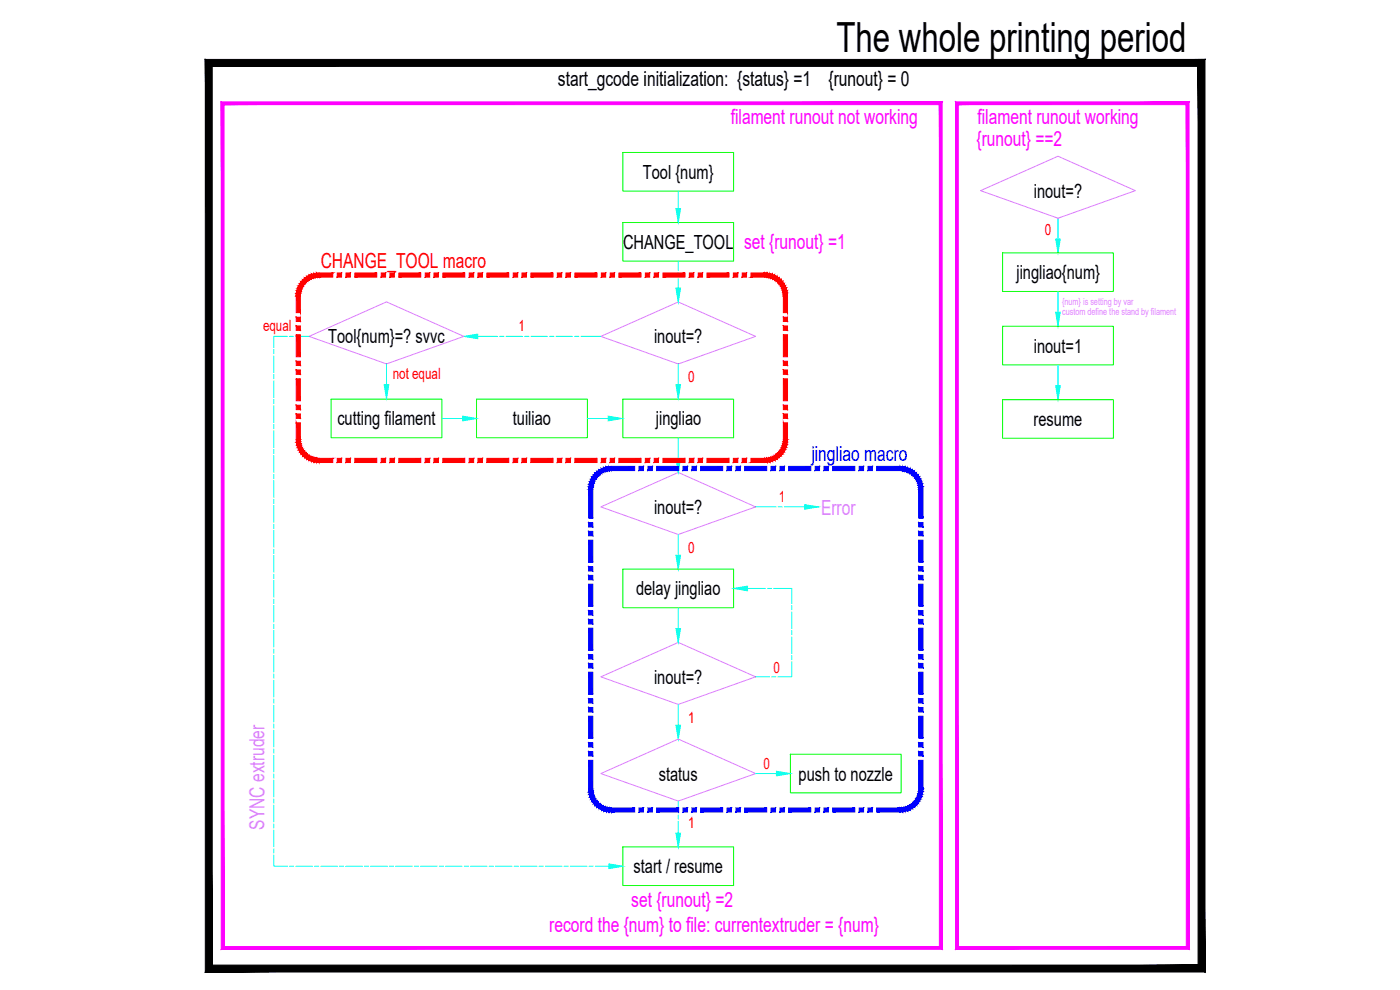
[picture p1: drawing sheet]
<svg xmlns="http://www.w3.org/2000/svg" width="420mm" height="297mm" viewBox="0 0 420 297" stroke-linecap="round" stroke-linejoin="round" font-family="sans-serif">
<path d="M186.9 45.7h33.3v11.6h-33.3zM186.9 66.8h33.3v11.5h-33.3zM300.9 75.9h33.2v11.5h-33.2zM300.9 97.9h33.2v11.6h-33.2zM99.4 119.8h33.2v11.5h-33.2zM143 119.8h33.3v11.5h-33.3zM186.9 119.8h33.3v11.5h-33.3zM300.9 119.9h33.2v11.6h-33.2zM186.9 170.8h33.3v11.5h-33.3zM237.2 226.3h33.2v11.6h-33.2zM186.9 254.1h33.3v11.6h-33.3z" fill="none" stroke="#0f0" stroke-width=".3"/>
<g fill="#0ff" stroke="#0ff" stroke-width=".3">
<path d="M202.9 62.6h1.3l-.6 4.2z"/>
<path d="M202.9 86.4h1.3l-.6 4.2z"/>
<path d="M139.2 100.9l4.2-.7v1.4z"/>
<path d="M202.9 137.6h1.3l-.6 4.2z"/>
<path d="M202.9 166.6h1.3l-.6 4.2z"/>
<path d="M202.9 217.6h1.3l-.6 4.1z"/>
<path d="M202.9 188.6h1.3l-.6 4.2z"/>
<path d="M220.2 176.6l4.1-.7v1.4z"/>
<path d="M241.5 151.4l4.2 .7-4.2 .7z"/>
<path d="M202.9 115.4h1.3l-.6 4.2z"/>
<path d="M182.8 259.2l4.1 .7-4.1 .7z"/>
<path d="M115.3 115.4h1.4l-.7 4.2z"/>
<path d="M138.9 124.9l4.1 .7-4.1 .7z"/>
<path d="M182.5 124.9l4.2 .7-4.2 .7z"/>
<path d="M202.9 250h1.3l-.6 4.1z"/>
<path d="M233 231.4l4.2 .7-4.2 .7z"/>
<path d="M316.8 71.7h1.4l-.7 4.2z"/>
<path d="M316.8 93.7h1.4l-.7 4.2z"/>
<path d="M316.8 115.7h1.4l-.7 4.2z"/>
</g>
<g fill="none" stroke="#0ff" stroke-width=".3">
<path d="M203.6 57.3v5.3M203.6 78.3v2.8M317.5 65.5v6.2M203.6 81.8v1.2M203.6 83.6v2.8M317.5 87.4v6.3M82.2 104.9v1.2M82.2 106.8v5M82.2 112.4v1.2M82.2 114.3v5M82.2 119.9v1.2M86.2 100.9h-4v3.4"/>
<path d="M86.8 100.9h1.3M88.7 100.9h4.1M116 109.2v6.2M143.4 100.9h6M150 100.9h1.2M151.9 100.9h5M157.5 100.9h1.2M159.3 100.9h5M165 100.9h1.2M166.8 100.9h5M172.5 100.9h1.2M174.3 100.9h6"/>
<path d="M203.6 109.2v6.2M317.5 109.5v6.2M82.2 121.7v5M82.2 127.4v1.2M82.2 129.2v5M82.2 134.9v1.2M82.2 136.7v5M132.6 125.6h6.3M176.3 125.6h6.2M203.6 131.3v6.3M82.2 142.4v1.2M82.2 144.2v5"/>
<path d="M82.2 149.8v1.3M82.2 151.7v5M82.2 157.3v1.3M82.2 159.2v5M226.8 152.1h6.1M233.5 152.1h1.3M235.4 152.1h6.1M82.2 164.8v1.3M82.2 166.7v5M82.2 172.3v1.3M82.2 174.2v5M82.2 179.8v1.2"/>
<path d="M203.6 160.4v6.2M224.3 176.6h5.4M230.4 176.6h1.2M232.2 176.6h5.4v4.5M82.2 181.7v5M82.2 187.3v1.2M82.2 189.2v4.9M82.2 194.8v1.2M82.2 196.6v5M203.6 182.3v6.3M237.6 198.6v4.5h-4.2M237.6 181.7v1.3"/>
<path d="M237.6 183.6v5M237.6 189.2v1.2M237.6 191.1v5M237.6 196.7v1.2M82.2 202.3v1.2M82.2 204.1v5M82.2 209.7v1.3M82.2 211.6v5M82.2 217.2v1.3M82.2 219.1v5M203.6 211.4v6.2M226.8 203.1h4.1"/>
<path d="M231.6 203.1h1.2M82.2 224.7v1.3M82.2 226.6v5M82.2 232.2v1.3M82.2 234.1v5M82.2 239.7v1.3M226.8 232.1h6.2M82.2 256.6v3.3h4.1M82.2 241.6v5M82.2 247.2v1.2M82.2 249.1v5M82.2 254.7v1.2"/>
<path d="M86.9 259.9h1.3M88.8 259.9h5M94.4 259.9h1.3M96.3 259.9h5M101.9 259.9h1.2M103.8 259.9h5M109.4 259.9h1.2M111.3 259.9h4.9M116.9 259.9h1.2M118.7 259.9h5M124.4 259.9h1.2M126.2 259.9h5"/>
<path d="M131.8 259.9h1.3M133.7 259.9h5M139.3 259.9h1.3M141.2 259.9h5M146.8 259.9h1.3M148.7 259.9h5M154.3 259.9h1.3M156.2 259.9h5M161.8 259.9h1.2M163.7 259.9h5M169.3 259.9h1.2M171.2 259.9h4.9"/>
<path d="M176.8 259.9h1.2M178.6 259.9h4.2M203.6 240.4v3.5M203.6 244.5v1.3M203.6 246.4v3.6"/>
</g>
<path d="M294.3 57.2l23.2-10.3 23.2 10.3-23.2 8.3zM92.8 100.9l23.2-10.3 23.2 10.3-23.2 8.3zM180.3 100.9l23.3-10.3 23.2 10.3-23.2 8.3zM180.3 152.1l23.3-10.3 23.2 10.3-23.2 8.3zM180.3 203.1l23.3-10.3 23.2 10.3-23.2 8.3zM180.3 232.1l23.3-10.4 23.2 10.4-23.2 8.3z" fill="none" stroke="#df7fff" stroke-width=".3"/>
<g fill="#f00" stroke="#f00" stroke-width=".3">
<path d="M235.1 88.8l1.2-.8v.8zM235.1 88.1v.7l1.2-.8zM235.1 88.1l1.1-.9 .1 .8zM235 87.5l.1 .6 1.1-.9zM236 86.5l.2 .7-1.2 .3zM234.8 86.9l.2 .6 1-1zM235.7 85.8l.3 .7-1.2 .4zM234.5 86.3l.3 .6 .9-1.1zM235.3 85.1l.4 .7-1.2 .5zM234.3 85.8l.2 .5 .8-1.2zM234.9 84.5l.4 .6-1 .7zM233.9 85.3l.4 .5 .6-1.3zM234.3 83.9l.6 .6-1 .8zM234.3 83.9l-.8 .9 .4 .5zM233.8 83.4l.5 .5-.8 .9zM233.8 83.4l-.8 1 .5 .4zM233.2 83l.6 .4-.8 1zM233.2 83l-.7 1 .5 .4zM232.5 82.6l.7 .4-.7 1zM232.5 82.6l-.6 1.1 .6 .3zM231.8 82.3l.7 .3-.6 1.1zM231.8 82.3l-.4 1.2 .5 .2zM231 82.1l.8 .2-.4 1.2zM231 82.1l-.3 1.2 .7 .2zM230.3 81.9l.7 .2-.3 1.2zM230.3 81.9l-.2 1.3 .6 .1zM229.5 81.9h.8l-.2 1.3zM229.5 81.9v1.2l.6 .1z"/>
<path d="M235.1 88.8l1.2 5v-5zM235.1 88.8l1.2 5h-1.2z"/>
<path d="M235.1 95.2l1.2 1.3v-1.3zM235.1 95.2l1.2 1.3h-1.2z"/>
<path d="M235.1 97.8l1.2 1.3v-1.3zM235.1 97.8l1.2 1.3h-1.2z"/>
<path d="M235.1 100.4l1.2 6.6v-6.6zM235.1 100.4l1.2 6.6h-1.2z"/>
<path d="M235.1 108.4l1.2 1.3v-1.3zM235.1 108.4l1.2 1.3h-1.2z"/>
<path d="M235.1 111l1.2 1.3v-1.3zM235.1 111l1.2 1.3h-1.2z"/>
<path d="M235.1 113.7l1.2 6.6v-6.6zM235.1 113.7l1.2 6.6h-1.2z"/>
<path d="M235.1 121.6l1.2 1.3v-1.3zM235.1 121.6l1.2 1.3h-1.2z"/>
<path d="M235.1 124.2l1.2 1.3v-1.3zM235.1 124.2l1.2 1.3h-1.2z"/>
<path d="M235.1 126.9l1.2 5v-5zM235.1 126.9l1.2 5h-1.2z"/>
<path d="M229.5 137.5l.8 1.2-.8 .1zM229.5 137.5l.8 1.2-.2-1.2zM230.1 137.5l.9 1.1-.7 .1zM230.1 137.5l.9 1.1-.3-1.2zM230.7 137.4l1.1 1-.8 .2zM230.7 137.4l1.1 1-.4-1.2zM231.4 137.2l1.1 .9-.7 .3zM231.4 137.2l1.1 .9-.6-1.1zM231.9 137l1.3 .7-.7 .4zM231.9 137l1.3 .7-.7-1zM232.5 136.7l1.3 .6-.6 .4zM232.5 136.7l1.3 .6-.8-1zM233 136.3l1.3 .5-.5 .5zM233 136.3l1.3 .5-.8-.9zM233.5 135.9l1.4 .3-.6 .6zM233.9 135.4l-.4 .5 1.4 .3zM233.9 135.4l1.4 .2-.4 .6zM234.3 134.9l-.4 .5 1.4 .2zM234.3 134.9h1.4l-.4 .7zM234.5 134.4l-.2 .5h1.4zM234.5 134.4l1.5-.2-.3 .7zM234.8 133.8l-.3 .6 1.5-.2zM234.8 133.8l1.4-.4-.2 .8zM235 133.2l-.2 .6 1.4-.4zM235 133.2l1.3-.5-.1 .7zM235.1 132.5l-.1 .7 1.3-.5zM235.1 132.5l1.2-.6v.8zM235.1 131.9v.6l1.2-.6z"/>
<path d="M225.4 138.8h4.1v-1.3zM225.4 137.5h4.1l-4.1 1.3z"/>
<path d="M222.7 138.8h1.3v-1.3zM222.7 137.5h1.3l-1.3 1.3z"/>
<path d="M220.1 138.8h1.3v-1.3zM220.1 137.5h1.3l-1.3 1.3z"/>
<path d="M212.2 138.8h6.6v-1.3zM212.2 137.5h6.6l-6.6 1.3z"/>
<path d="M209.5 138.8h1.3v-1.3zM209.5 137.5h1.3l-1.3 1.3z"/>
<path d="M206.9 138.8h1.3v-1.3zM206.9 137.5h1.3l-1.3 1.3z"/>
<path d="M199 138.8h6.6v-1.3zM199 137.5h6.6l-6.6 1.3z"/>
<path d="M196.3 138.8h1.3v-1.3zM196.3 137.5h1.3l-1.3 1.3z"/>
<path d="M193.7 138.8h1.3v-1.3zM193.7 137.5h1.3l-1.3 1.3z"/>
<path d="M185.7 138.8h6.6v-1.3zM185.7 137.5h6.6l-6.6 1.3z"/>
<path d="M183.1 138.8h1.3v-1.3zM183.1 137.5h1.3l-1.3 1.3z"/>
<path d="M180.5 138.8h1.3v-1.3zM180.5 137.5h1.3l-1.3 1.3z"/>
<path d="M172.5 138.8h6.6v-1.3zM172.5 137.5h6.6l-6.6 1.3z"/>
<path d="M169.9 138.8h1.3v-1.3zM169.9 137.5h1.3l-1.3 1.3z"/>
<path d="M167.3 138.8h1.3v-1.3zM167.3 137.5h1.3l-1.3 1.3z"/>
<path d="M159.3 138.8h6.6v-1.3zM159.3 137.5h6.6l-6.6 1.3z"/>
<path d="M156.7 138.8h1.3v-1.3zM156.7 137.5h1.3l-1.3 1.3z"/>
<path d="M154 138.8h1.4v-1.3zM154 137.5h1.4l-1.4 1.3z"/>
<path d="M146.1 138.8h6.6v-1.3zM146.1 137.5h6.6l-6.6 1.3z"/>
<path d="M143.5 138.8h1.3v-1.3zM143.5 137.5h1.3l-1.3 1.3z"/>
<path d="M140.8 138.8h1.4v-1.3zM140.8 137.5h1.4l-1.4 1.3z"/>
<path d="M132.9 138.8h6.6v-1.3zM132.9 137.5h6.6l-6.6 1.3z"/>
<path d="M130.3 138.8h1.3v-1.3zM130.3 137.5h1.3l-1.3 1.3z"/>
<path d="M127.6 138.8h1.3v-1.3zM127.6 137.5h1.3l-1.3 1.3z"/>
<path d="M119.7 138.8h6.6v-1.3zM119.7 137.5h6.6l-6.6 1.3z"/>
<path d="M117.1 138.8h1.3v-1.3zM117.1 137.5h1.3l-1.3 1.3z"/>
<path d="M114.4 138.8h1.3v-1.3zM114.4 137.5h1.3l-1.3 1.3z"/>
<path d="M106.5 138.8h6.6v-1.3zM106.5 137.5h6.6l-6.6 1.3z"/>
<path d="M103.8 138.8h1.4v-1.3zM103.8 137.5h1.4l-1.4 1.3z"/>
<path d="M101.2 138.8h1.3v-1.3zM101.2 137.5h1.3l-1.3 1.3z"/>
<path d="M95.8 138.8h4.1v-1.3zM95.8 137.5h4.1l-4.1 1.3z"/>
<path d="M88.9 131.9h1.2l-1.2 .8zM88.9 132.7l1.3-.2-.1-.6zM88.9 132.7l1.3-.2-1.1 .9zM89.1 133.4l1.2-.2-.1-.7zM89.1 133.4l1.2-.2-1 1zM90.3 133.2l-1 1 1.2-.4zM89.3 134.2l1.2-.4-.9 1.1zM90.5 133.8l-.9 1.1 1.1-.5zM89.6 134.9l1.1-.5-.7 1.2zM90.7 134.4l-.7 1.2 1-.7zM90 135.6l1-.7-.6 1.3zM91 134.9l-.6 1.3 1-.8zM90.4 136.2l1-.8-.5 1.4zM91.4 135.4l-.5 1.4 .9-.9zM90.9 136.8l.9-.9-.3 1.4zM91.8 135.9l-.3 1.4 .8-1zM92.3 136.3l-.2 1.4-.6-.4zM92.3 136.3l-.2 1.4 .7-1zM92.8 136.7v1.4l-.7-.4zM92.8 136.7v1.4l.5-1.1zM93.3 137l.2 1.4-.7-.3zM93.3 137l.2 1.4 .4-1.2zM93.9 137.2l.3 1.4-.7-.2zM93.9 137.2l.3 1.4 .3-1.2zM94.5 137.4l.5 1.3-.8-.1zM94.5 137.4l.5 1.3 .1-1.2zM95.1 137.5l.7 1.3-.8-.1zM95.1 137.5l.7 1.3v-1.3z"/>
<path d="M88.9 126.9v5h1.2zM88.9 126.9h1.2v5z"/>
<path d="M88.9 124.2v1.3h1.2zM88.9 124.2h1.2v1.3z"/>
<path d="M88.9 121.6v1.3h1.2zM88.9 121.6h1.2v1.3z"/>
<path d="M88.9 113.7v6.6h1.2zM88.9 113.7h1.2v6.6z"/>
<path d="M88.9 111v1.3h1.2zM88.9 111h1.2v1.3z"/>
<path d="M88.9 108.4v1.3h1.2zM88.9 108.4h1.2v1.3z"/>
<path d="M88.9 100.4v6.6h1.2zM88.9 100.4h1.2v6.6z"/>
<path d="M88.9 97.8v1.3h1.2zM88.9 97.8h1.2v1.3z"/>
<path d="M88.9 95.2v1.3h1.2zM88.9 95.2h1.2v1.3z"/>
<path d="M88.9 88.8v5h1.2zM88.9 88.8h1.2v5z"/>
<path d="M95 81.9h.8v1.2zM95 81.9l.1 1.3 .7-.1zM94.2 82.1l.8-.2 .1 1.3zM94.2 82.1l.3 1.2 .6-.1zM93.5 82.3l.7-.2 .3 1.2zM93.5 82.3l.4 1.2 .6-.2zM92.8 82.6l.7-.3 .4 1.2zM92.8 82.6l.5 1.1 .6-.2zM92.1 83l.7-.4 .5 1.1zM92.1 83l.7 1 .5-.3zM91.5 83.4l.6-.4 .7 1zM91.5 83.4l.8 1 .5-.4zM90.9 83.9l.6-.5 .8 1zM90.9 83.9l.9 .9 .5-.4zM90.9 83.9l.9 .9-1.4-.3zM90.4 84.5l1 .8 .4-.5zM90.4 84.5l1 .8-1.4-.2zM90 85.1l1 .7 .4-.5zM90 85.1l1 .7h-1.4zM89.6 85.8l1.1 .5 .3-.5zM89.6 85.8l1.1 .5-1.4 .2zM89.3 86.5l1.2 .4 .2-.6zM89.3 86.5l1.2 .4-1.4 .3zM89.1 87.2l1.2 .3 .2-.6zM89.1 87.2l1.2 .3-1.4 .5zM88.9 88l1.3 .1 .1-.6zM88.9 88l1.3 .1-1.3 .7zM88.9 88.8h1.2l.1-.7z"/>
<path d="M95.8 81.9v1.2l4.1-1.2zM95.8 83.1l4.1-1.2v1.2z"/>
<path d="M101.2 81.9v1.2l1.3-1.2zM101.2 83.1l1.3-1.2v1.2z"/>
<path d="M103.8 81.9v1.2l1.4-1.2zM103.8 83.1l1.4-1.2v1.2z"/>
<path d="M106.5 81.9v1.2l6.6-1.2zM106.5 83.1l6.6-1.2v1.2z"/>
<path d="M114.4 81.9v1.2l1.3-1.2zM114.4 83.1l1.3-1.2v1.2z"/>
<path d="M117.1 81.9v1.2l1.3-1.2zM117.1 83.1l1.3-1.2v1.2z"/>
<path d="M119.7 81.9v1.2l6.6-1.2zM119.7 83.1l6.6-1.2v1.2z"/>
<path d="M127.6 81.9v1.2l1.3-1.2zM127.6 83.1l1.3-1.2v1.2z"/>
<path d="M130.3 81.9v1.2l1.3-1.2zM130.3 83.1l1.3-1.2v1.2z"/>
<path d="M132.9 81.9v1.2l6.6-1.2zM132.9 83.1l6.6-1.2v1.2z"/>
<path d="M140.8 81.9v1.2l1.4-1.2zM140.8 83.1l1.4-1.2v1.2z"/>
<path d="M143.5 81.9v1.2l1.3-1.2zM143.5 83.1l1.3-1.2v1.2z"/>
<path d="M146.1 81.9v1.2l6.6-1.2zM146.1 83.1l6.6-1.2v1.2z"/>
<path d="M154 81.9v1.2l1.4-1.2zM154 83.1l1.4-1.2v1.2z"/>
<path d="M156.7 81.9v1.2l1.3-1.2zM156.7 83.1l1.3-1.2v1.2z"/>
<path d="M159.3 81.9v1.2l6.6-1.2zM159.3 83.1l6.6-1.2v1.2z"/>
<path d="M167.3 81.9v1.2l1.3-1.2zM167.3 83.1l1.3-1.2v1.2z"/>
<path d="M169.9 81.9v1.2l1.3-1.2zM169.9 83.1l1.3-1.2v1.2z"/>
<path d="M172.5 81.9v1.2l6.6-1.2zM172.5 83.1l6.6-1.2v1.2z"/>
<path d="M180.5 81.9v1.2l1.3-1.2zM180.5 83.1l1.3-1.2v1.2z"/>
<path d="M183.1 81.9v1.2l1.3-1.2zM183.1 83.1l1.3-1.2v1.2z"/>
<path d="M185.7 81.9v1.2l6.6-1.2zM185.7 83.1l6.6-1.2v1.2z"/>
<path d="M193.7 81.9v1.2l1.3-1.2zM193.7 83.1l1.3-1.2v1.2z"/>
<path d="M196.3 81.9v1.2l1.3-1.2zM196.3 83.1l1.3-1.2v1.2z"/>
<path d="M199 81.9v1.2l6.6-1.2zM199 83.1l6.6-1.2v1.2z"/>
<path d="M206.9 81.9v1.2l1.3-1.2zM206.9 83.1l1.3-1.2v1.2z"/>
<path d="M209.5 81.9v1.2l1.3-1.2zM209.5 83.1l1.3-1.2v1.2z"/>
<path d="M212.2 81.9v1.2l6.6-1.2zM212.2 83.1l6.6-1.2v1.2z"/>
<path d="M220.1 81.9v1.2l1.3-1.2zM220.1 83.1l1.3-1.2v1.2z"/>
<path d="M222.7 81.9v1.2l1.3-1.2zM222.7 83.1l1.3-1.2v1.2z"/>
<path d="M225.4 81.9v1.2l4.1-1.2zM225.4 83.1l4.1-1.2v1.2z"/>
</g>
<path d="M88.9 88.8h1.2M229.5 81.9v1.2M95.8 137.5v1.3M235.1 131.9h1.2" fill="none" stroke="#f00" stroke-width=".3"/>
<g fill="#00f" stroke="#00f" stroke-width=".3">
<path d="M275.7 146.8l1.2-.8 .1 .8zM275.7 146.2v.6l1.2-.8zM275.7 146.2l1.1-.9 .1 .7zM275.6 145.5l.1 .7 1.1-.9zM276.6 144.5l.2 .8-1.2 .2zM275.4 145l.2 .5 1-1zM276.3 143.8l.3 .7-1.2 .5zM275.2 144.4l.2 .6 .9-1.2zM275.9 143.2l.4 .6-1.1 .6zM274.9 143.8l.3 .6 .7-1.2zM275.5 142.5l.4 .7-1 .6zM274.5 143.3l.4 .5 .6-1.3zM275 142l.5 .5-1 .8zM275 142l-.9 .8 .4 .5zM274.4 141.4l.6 .6-.9 .8zM274.4 141.4l-.8 1 .5 .4zM273.8 141l.6 .4-.8 1zM273.8 141l-.7 1.1 .5 .3zM273.1 140.6l.7 .4-.7 1.1zM273.1 140.6l-.6 1.1 .6 .4zM272.4 140.3l.7 .3-.6 1.1zM272.4 140.3l-.4 1.2 .5 .2zM271.6 140.1l.8 .2-.4 1.2zM271.6 140.1l-.2 1.2 .6 .2zM270.9 140l.7 .1-.2 1.2zM270.9 140l-.2 1.2 .7 .1zM270.1 139.9l.8 .1-.2 1.2zM270.1 139.9v1.3h.6z"/>
<path d="M275.7 146.8l1.3 8.7v-8.7zM275.7 146.8l1.3 8.7h-1.3z"/>
<path d="M275.7 156.8l1.3 1.3v-1.3zM275.7 156.8l1.3 1.3h-1.3z"/>
<path d="M275.7 159.4l1.3 1.3v-1.3zM275.7 159.4l1.3 1.3h-1.3z"/>
<path d="M275.7 162.1l1.3 6.6v-6.6zM275.7 162.1l1.3 6.6h-1.3z"/>
<path d="M275.7 170l1.3 1.3v-1.3zM275.7 170l1.3 1.3h-1.3z"/>
<path d="M275.7 172.6l1.3 1.4v-1.4zM275.7 172.6l1.3 1.4h-1.3z"/>
<path d="M275.7 175.3l1.3 6.6v-6.6zM275.7 175.3l1.3 6.6h-1.3z"/>
<path d="M275.7 183.2l1.3 1.3v-1.3zM275.7 183.2l1.3 1.3h-1.3z"/>
<path d="M275.7 185.9l1.3 1.3v-1.3zM275.7 185.9l1.3 1.3h-1.3z"/>
<path d="M275.7 188.5l1.3 6.6v-6.6zM275.7 188.5l1.3 6.6h-1.3z"/>
<path d="M275.7 196.4l1.3 1.3v-1.3zM275.7 196.4l1.3 1.3h-1.3z"/>
<path d="M275.7 199.1l1.3 1.3v-1.3zM275.7 199.1l1.3 1.3h-1.3z"/>
<path d="M275.7 201.7l1.3 6.6v-6.6zM275.7 201.7l1.3 6.6h-1.3z"/>
<path d="M275.7 209.6l1.3 1.4v-1.4zM275.7 209.6l1.3 1.4h-1.3z"/>
<path d="M275.7 212.3l1.3 1.3v-1.3zM275.7 212.3l1.3 1.3h-1.3z"/>
<path d="M275.7 214.9l1.3 6.6v-6.6zM275.7 214.9l1.3 6.6h-1.3z"/>
<path d="M275.7 222.8l1.3 1.4v-1.4zM275.7 222.8l1.3 1.4h-1.3z"/>
<path d="M275.7 225.5l1.3 1.3v-1.3zM275.7 225.5l1.3 1.3h-1.3z"/>
<path d="M275.7 228.1l1.3 8.7v-8.7zM275.7 228.1l1.3 8.7h-1.3z"/>
<path d="M270.1 242.4l.8 1.2-.8 .1zM270.1 242.4l.8 1.2-.2-1.2zM270.7 242.4l.9 1.1-.7 .1zM270.7 242.4l.9 1.1-.2-1.2zM271.4 242.3l1 1-.8 .2zM271.4 242.3l1 1-.4-1.2zM272 242.1l1.1 .9-.7 .3zM272 242.1l1.1 .9-.6-1.1zM272.5 241.9l1.3 .7-.7 .4zM272.5 241.9l1.3 .7-.7-1.1zM273.1 241.5l1.3 .7-.6 .4zM273.1 241.5l1.3 .7-.8-1zM273.6 241.2l1.4 .4-.6 .6zM273.6 241.2l1.4 .4-.9-.8zM274.1 240.8l1.4 .3-.5 .5zM274.5 240.3l-.4 .5 1.4 .3zM274.5 240.3l1.4 .1-.4 .7zM274.9 239.8l-.4 .5 1.4 .1zM274.9 239.8h1.4l-.4 .6zM275.2 239.2l-.3 .6h1.4zM275.2 239.2l1.4-.1-.3 .7zM275.4 238.6l-.2 .6 1.4-.1zM275.4 238.6l1.4-.3-.2 .8zM275.6 238l-.2 .6 1.4-.3zM275.6 238l1.3-.4-.1 .7zM275.7 237.4l-.1 .6 1.3-.4zM275.7 237.4l1.3-.6-.1 .8zM275.7 236.8v.6l1.3-.6z"/>
<path d="M263.1 243.7h7v-1.3zM263.1 242.4h7l-7 1.3z"/>
<path d="M260.5 243.7h1.3v-1.3zM260.5 242.4h1.3l-1.3 1.3z"/>
<path d="M257.9 243.7h1.3v-1.3zM257.9 242.4h1.3l-1.3 1.3z"/>
<path d="M249.9 243.7h6.6v-1.3zM249.9 242.4h6.6l-6.6 1.3z"/>
<path d="M247.3 243.7h1.3v-1.3zM247.3 242.4h1.3l-1.3 1.3z"/>
<path d="M244.6 243.7h1.4v-1.3zM244.6 242.4h1.4l-1.4 1.3z"/>
<path d="M236.7 243.7h6.6v-1.3zM236.7 242.4h6.6l-6.6 1.3z"/>
<path d="M234.1 243.7h1.3v-1.3zM234.1 242.4h1.3l-1.3 1.3z"/>
<path d="M231.4 243.7h1.3v-1.3zM231.4 242.4h1.3l-1.3 1.3z"/>
<path d="M223.5 243.7h6.6v-1.3zM223.5 242.4h6.6l-6.6 1.3z"/>
<path d="M220.9 243.7h1.3v-1.3zM220.9 242.4h1.3l-1.3 1.3z"/>
<path d="M218.2 243.7h1.3v-1.3zM218.2 242.4h1.3l-1.3 1.3z"/>
<path d="M210.3 243.7h6.6v-1.3zM210.3 242.4h6.6l-6.6 1.3z"/>
<path d="M207.6 243.7h1.4v-1.3zM207.6 242.4h1.4l-1.4 1.3z"/>
<path d="M205 243.7h1.3v-1.3zM205 242.4h1.3l-1.3 1.3z"/>
<path d="M197.1 243.7h6.6v-1.3zM197.1 242.4h6.6l-6.6 1.3z"/>
<path d="M194.4 243.7h1.4v-1.3zM194.4 242.4h1.4l-1.4 1.3z"/>
<path d="M191.8 243.7h1.3v-1.3zM191.8 242.4h1.3l-1.3 1.3z"/>
<path d="M183.5 243.7h7v-1.3zM183.5 242.4h7l-7 1.3z"/>
<path d="M176.6 236.8h1.3l-1.2 .8zM176.7 237.6l1.2-.2v-.6zM176.7 237.6l1.2-.2-1.1 .9zM176.8 238.3l1.2-.3-.1-.6zM176.8 238.3l1.2-.3-1 1.1zM178 238l-1 1.1 1.2-.5zM177 239.1l1.2-.5-.9 1.2zM178.2 238.6l-.9 1.2 1.1-.6zM177.3 239.8l1.1-.6-.7 1.2zM178.4 239.2l-.7 1.2 1.1-.6zM177.7 240.4l1.1-.6-.7 1.3zM178.8 239.8l-.7 1.3 1-.8zM178.1 241.1l1-.8-.5 1.3zM179.1 240.3l-.5 1.3 .9-.8zM178.6 241.6l.9-.8-.3 1.4zM179.5 240.8l-.3 1.4 .8-1zM180 241.2l-.1 1.4-.7-.4zM180 241.2l-.1 1.4 .6-1.1zM180.5 241.5v1.5l-.6-.4zM180.5 241.5v1.5l.6-1.1zM181.1 241.9l.1 1.4-.7-.3zM181.1 241.9l.1 1.4 .5-1.2zM181.7 242.1l.3 1.4-.8-.2zM181.7 242.1l.3 1.4 .2-1.2zM182.2 242.3l.5 1.3-.7-.1zM182.2 242.3l.5 1.3 .2-1.2zM182.9 242.4l.6 1.3-.8-.1zM182.9 242.4l.6 1.3v-1.3z"/>
<path d="M176.6 228.1v8.7h1.3zM176.6 228.1h1.3v8.7z"/>
<path d="M176.6 225.5v1.3h1.3zM176.6 225.5h1.3v1.3z"/>
<path d="M176.6 222.8v1.4h1.3zM176.6 222.8h1.3v1.4z"/>
<path d="M176.6 214.9v6.6h1.3zM176.6 214.9h1.3v6.6z"/>
<path d="M176.6 212.3v1.3h1.3zM176.6 212.3h1.3v1.3z"/>
<path d="M176.6 209.6v1.4h1.3zM176.6 209.6h1.3v1.4z"/>
<path d="M176.6 201.7v6.6h1.3zM176.6 201.7h1.3v6.6z"/>
<path d="M176.6 199.1v1.3h1.3zM176.6 199.1h1.3v1.3z"/>
<path d="M176.6 196.4v1.3h1.3zM176.6 196.4h1.3v1.3z"/>
<path d="M176.6 188.5v6.6h1.3zM176.6 188.5h1.3v6.6z"/>
<path d="M176.6 185.9v1.3h1.3zM176.6 185.9h1.3v1.3z"/>
<path d="M176.6 183.2v1.3h1.3zM176.6 183.2h1.3v1.3z"/>
<path d="M176.6 175.3v6.6h1.3zM176.6 175.3h1.3v6.6z"/>
<path d="M176.6 172.6v1.4h1.3zM176.6 172.6h1.3v1.4z"/>
<path d="M176.6 170v1.3h1.3zM176.6 170h1.3v1.3z"/>
<path d="M176.6 162.1v6.6h1.3zM176.6 162.1h1.3v6.6z"/>
<path d="M176.6 159.4v1.3h1.3zM176.6 159.4h1.3v1.3z"/>
<path d="M176.6 156.8v1.3h1.3zM176.6 156.8h1.3v1.3z"/>
<path d="M176.6 146.8v8.7h1.3zM176.6 146.8h1.3v8.7z"/>
<path d="M182.7 140l.8-.1v1.3zM182.7 140l.2 1.2h.6zM182 140.1l.7-.1 .2 1.2zM182 140.1l.2 1.2 .7-.1zM181.2 140.3l.8-.2 .2 1.2zM181.2 140.3l.5 1.2 .5-.2zM180.5 140.6l.7-.3 .5 1.2zM180.5 140.6l.6 1.1 .6-.2zM179.9 141l.6-.4 .6 1.1zM179.9 141l.6 1.1 .6-.4zM179.2 141.4l.7-.4 .6 1.1zM179.2 141.4l.8 1 .5-.3zM178.6 142l.6-.6 .8 1zM178.6 142l.9 .8 .5-.4zM178.6 142l.9 .8-1.4-.3zM178.1 142.5l1 .8 .4-.5zM178.1 142.5l1 .8-1.4-.1zM177.7 143.2l1.1 .6 .3-.5zM177.7 143.2l1.1 .6h-1.5zM177.3 143.8l1.1 .6 .4-.6zM177.3 143.8l1.1 .6-1.4 .1zM177 144.5l1.2 .5 .2-.6zM177 144.5l1.2 .5-1.4 .3zM176.8 145.3l1.2 .2 .2-.5zM176.8 145.3l1.2 .2-1.3 .5zM176.7 146l1.2 .2 .1-.7zM176.7 146l1.2 .2-1.3 .6zM176.6 146.8h1.3v-.6z"/>
<path d="M183.5 139.9v1.3l7-1.3zM183.5 141.2l7-1.3v1.3z"/>
<path d="M191.8 139.9v1.3l1.3-1.3zM191.8 141.2l1.3-1.3v1.3z"/>
<path d="M194.4 139.9v1.3l1.4-1.3zM194.4 141.2l1.4-1.3v1.3z"/>
<path d="M197.1 139.9v1.3l6.6-1.3zM197.1 141.2l6.6-1.3v1.3z"/>
<path d="M205 139.9v1.3l1.3-1.3zM205 141.2l1.3-1.3v1.3z"/>
<path d="M207.6 139.9v1.3l1.4-1.3zM207.6 141.2l1.4-1.3v1.3z"/>
<path d="M210.3 139.9v1.3l6.6-1.3zM210.3 141.2l6.6-1.3v1.3z"/>
<path d="M218.2 139.9v1.3l1.3-1.3zM218.2 141.2l1.3-1.3v1.3z"/>
<path d="M220.9 139.9v1.3l1.3-1.3zM220.9 141.2l1.3-1.3v1.3z"/>
<path d="M223.5 139.9v1.3l6.6-1.3zM223.5 141.2l6.6-1.3v1.3z"/>
<path d="M231.4 139.9v1.3l1.3-1.3zM231.4 141.2l1.3-1.3v1.3z"/>
<path d="M234.1 139.9v1.3l1.3-1.3zM234.1 141.2l1.3-1.3v1.3z"/>
<path d="M236.7 139.9v1.3l6.6-1.3zM236.7 141.2l6.6-1.3v1.3z"/>
<path d="M244.6 139.9v1.3l1.4-1.3zM244.6 141.2l1.4-1.3v1.3z"/>
<path d="M247.3 139.9v1.3l1.3-1.3zM247.3 141.2l1.3-1.3v1.3z"/>
<path d="M249.9 139.9v1.3l6.6-1.3zM249.9 141.2l6.6-1.3v1.3z"/>
<path d="M257.9 139.9v1.3l1.3-1.3zM257.9 141.2l1.3-1.3v1.3z"/>
<path d="M260.5 139.9v1.3l1.3-1.3zM260.5 141.2l1.3-1.3v1.3z"/>
<path d="M263.1 139.9v1.3l7-1.3zM263.1 141.2l7-1.3v1.3z"/>
</g>
<path d="M270.1 139.9v1.3M176.6 146.8h1.3M275.7 236.8h1.3M183.5 242.4v1.3" fill="none" stroke="#00f" stroke-width=".3"/>
<path d="M61.6 17.8l2.1 2.1 297.9-2.1zM63.7 19.9l297.9-2.1-2 2.1zM361.6 17.8l-2 2.1 2 271.7zM359.6 19.9l2 271.7-2-2zM61.6 291.6h300l-2-2zM61.6 291.6l2.1-2h295.9zM61.6 17.8v273.8l2.1-2zM61.6 17.8l2.1 2.1v269.7z" fill="#000" stroke="#000" stroke-width=".3"/>
<g fill="#f0f" stroke="#f0f" stroke-width=".3">
<path d="M67.2 31.4h214.7l.8-.8zM66.4 30.6h216.3l-215.5 .8zM66.4 30.6l.8 253.4v-252.6zM66.4 30.6l.8 253.4-.8 .8zM67.2 284l-.8 .8 215.5-.8zM66.4 284.8l215.5-.8 .8 .8zM281.9 31.4v252.6l.8 .8zM281.9 31.4l.8-.8v254.2z"/>
<path d="M286.8 30.6l.8 .8 69.2-.8zM287.6 31.4l69.2-.8-.8 .8zM356.8 30.6l-.8 .8 .8 253.4zM356 31.4l.8 253.4-.8-.8zM286.8 284.8h70l-.8-.8zM286.8 284.8l.8-.8h68.4zM286.8 30.6v254.2l.8-.8zM286.8 30.6l.8 .8v252.6z"/>
</g>
<text font-size="12.5" x="251.1" y="15.6">The whole printing period</text>
<g font-size="6.2">
<text x="167.4" y="25.7">start_gcode initialization: {status} =1</text>
<text x="248.7" y="25.7">{runout} = 0</text>
</g>
<g font-size="6.2" fill="#f0f">
<text x="219.3" y="37.2">filament runout not working</text>
<text x="293.4" y="37.2">filament runout working</text>
<text x="293.1" y="43.9">{runout} ==2</text>
<text x="223.3" y="74.7">set {runout} =1</text>
<text x="189.5" y="272.1">set {runout} =2</text>
<text x="164.8" y="279.5">record the {num} to file: currentextruder = {num}</text>
</g>
<text font-size="6.2" fill="#f00" x="96.2" y="80.3">CHANGE_TOOL macro</text>
<text font-size="6.2" fill="#00f" x="243.5" y="138.4">jingliao macro</text>
<g font-size="6.2" fill="#df7fff">
<text x="246.4" y="154.5">Error</text>
<text x="79.4" y="248.9" transform="rotate(-90 79.4 248.9)">SYNC extruder</text>
</g>
<g font-size="5.8">
<text x="193" y="53.6">Tool {num}</text>
<text x="310.3" y="59.3">inout=?</text>
<text x="187" y="74.7">CHANGE_TOOL</text>
<text x="305.1" y="83.8">jingliao{num}</text>
<text x="98.5" y="103">Tool{num}=? svvc</text>
<text x="196.3" y="103">inout=?</text>
<text x="310.3" y="105.8">inout=1</text>
<text x="101.2" y="127.7">cutting filament</text>
<text x="153.9" y="127.7">tuiliao</text>
<text x="196.8" y="127.7">jingliao</text>
<text x="310.2" y="127.8">resume</text>
<text x="196.3" y="154.2">inout=?</text>
<text x="190.9" y="178.7">delay jingliao</text>
<text x="196.3" y="205.2">inout=?</text>
<text x="197.7" y="234.2">status</text>
<text x="239.7" y="234.2">push to nozzle</text>
<text x="190.1" y="262">start / resume</text>
</g>
<g font-size="4.7" fill="#f00">
<text x="313.6" y="70.6">0</text>
<text x="79" y="99.4">equal</text>
<text x="155.6" y="99.4">1</text>
<text x="117.9" y="113.7">not equal</text>
<text x="206.6" y="114.7">0</text>
<text x="233.8" y="150.8">1</text>
<text x="206.6" y="166">0</text>
<text x="232.1" y="201.8">0</text>
<text x="206.6" y="217">1</text>
<text x="229.1" y="230.8">0</text>
<text x="206.6" y="248.5">1</text>
</g>
<g font-size="2.9" fill="#df7fff">
<text x="318.7" y="91.4">{num} is setting by var</text>
<text x="318.7" y="94.6">custom define the stand by filament</text>
</g>
</svg>
